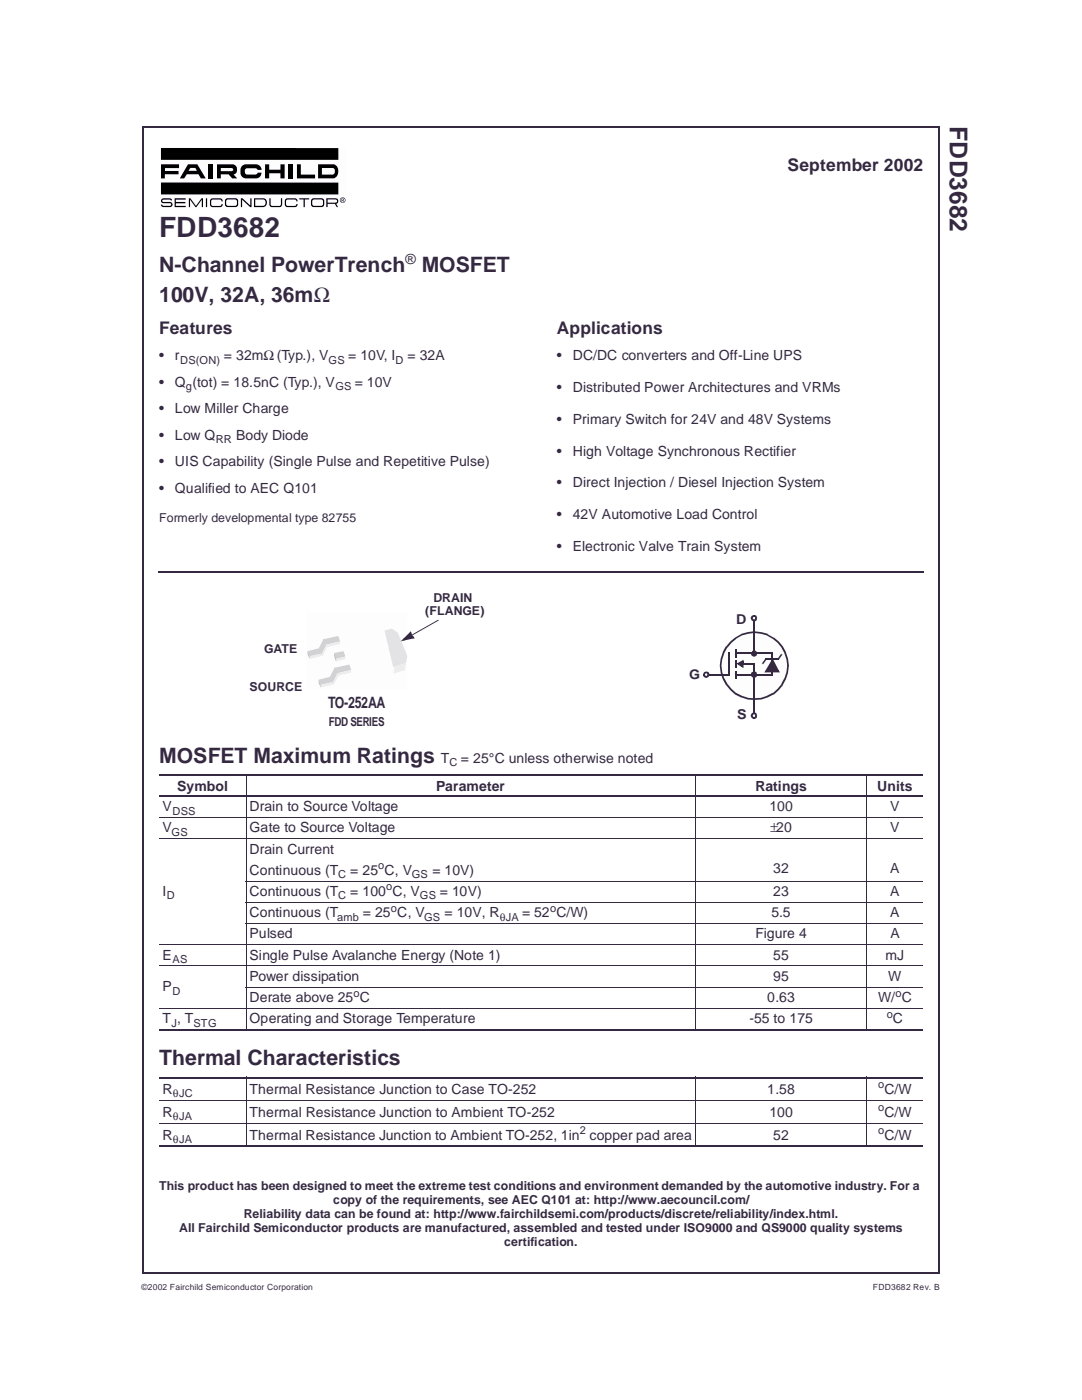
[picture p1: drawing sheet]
<svg xmlns="http://www.w3.org/2000/svg" width="216mm" height="279mm" viewBox="0 0 216 279" stroke-linecap="round" stroke-linejoin="round" font-family="sans-serif">
<path d="M28.6 25.2v228.8M28.6 25.4h159M187.4 25.4v228.8M28.4 254h159" fill="none" stroke="#352942" stroke-width=".34"/>
<path d="M31.9 29.5h37v11.9h-37z" fill="#fefdfd"/>
<g fill="#000">
<path d="M32.1 32.8h3.6v.7h-2.8v.6h2.7v.7h-2.7v.8h-.8zM34.8 39.6h2.2l.1 .2h-2v.5h1.9v.3h-1.9v.5h2v.2h-2.3zM37.7 39.6h.3l1.1 1.5 1.1-1.5h.3v1.7h-.2v-1.5l-1.1 1.5h-.2l-1.1-1.5v1.5h-.2zM41.1 39.6h.2v1.7h-.2zM41.6 32.8h.8v2.8h-.8zM48.2 33.2l.5-.4h.4h2a1.12 1.12 0 0 1 1.1 1.1h-.8l-.4-.3h-1.9a.7 .7 0 0 0 .2 1.2h1.7l.4-.3h.8a1.08 1.08 0 0 1-1.1 1.1h-2a1.46 1.46 0 0 1-.9-2.4zM52.9 32.8h.8v1.1h2.3v-1.1h.8v2.8h-.8v-1h-2.3v1h-.8zM53.7 39.6h.3v1.2l.1 .3h1.8l.2-.4v-1.1h.2v1.1a.54 .54 0 0 1-.5 .6h-1.8l-.3-.5zM57.7 32.8h.8v2.8h-.8zM59.3 32.8h.7v2h2.9v.8h-3.6zM59.7 39.6h2v.2h-.9v1.5h-.2v-1.5h-.9zM32.1 29.5l35.4 .1v2.3h-35.4z"/>
<path d="M32.1 36.4h35.4v2.4h-35.4zM32.2 39.8l.5-.2h1.4l.2 .4-.6-.2h-1l-.3 .3 .3 .2h1.2a.51 .51 0 0 1 .5 .5 .51 .51 0 0 1-.5 .5h-1.5l-.3-.5h.3l.2 .3h1.3l.3-.3-.3-.2h-1.3a.47 .47 0 0 1-.4-.3 .47 .47 0 0 1 0-.5zM42 39.8l.4-.2h1.5a.54 .54 0 0 1 .5 .6h-.2v-.2l-.3-.2h-1.4l-.3 .2-.1 .8 .4 .3h1.4l.3-.2v-.2h.2a.54 .54 0 0 1-.5 .6h-1.7a1.27 1.27 0 0 1-.2-1.5zM48.1 39.6h.3l1.5 1.4v-1.4h.3v1.7h-.3l-1.6-1.5v1.5h-.2zM56.9 39.8l.5-.2h1.4a.54 .54 0 0 1 .6 .6h-.3v-.2l-.3-.2h-1.4l-.3 .2v.8l.3 .3h1.4l.3-.2v-.2h.3a.54 .54 0 0 1-.6 .6h-1.7a1.27 1.27 0 0 1-.2-1.5z"/>
<path d="M37.5 32.8l-1.6 2.8h.8l.6-.8h2.3l.5 .8h.9l-1.6-2.8zM38 33.5h1l.3 .6h-1.7z"/>
<path d="M43.3 32.8v2.8h.8v-.8h1.5l.7 .8h1l-.7-.8a1.04 1.04 0 0 0 .7-1 1.04 1.04 0 0 0-.9-1zM44.1 33.5h2.1a.31 .31 0 0 1 .3 .3 .31 .31 0 0 1-.3 .4h-2.1z"/>
<path d="M45 39.8a1.27 1.27 0 0 0 .1 1.4h2.2a1.19 1.19 0 0 0 0-1.6h-1.9zM45.2 40l.3-.2 1.6 .1a.94 .94 0 0 1 .1 1l-.3 .2-1.6-.1a.95 .95 0 0 1-.1-1z"/>
<path d="M50.7 39.6v1.7h1.8a.89 .89 0 0 0 .8-1 .89 .89 0 0 0-1.1-.7zM50.9 39.8h1.6a.67 .67 0 0 1 .5 .6 .67 .67 0 0 1-.5 .7h-1.6z"/>
<path d="M62.1 39.8a1.27 1.27 0 0 0 .2 1.5h2.1a1.19 1.19 0 0 0 0-1.7h-1.8zM62.5 39.9h1.8a.95 .95 0 0 1 .1 1l-.3 .2-1.6-.1a.95 .95 0 0 1-.1-1z"/>
<path d="M63.5 32.8v2.8h3.1a1.55 1.55 0 0 0 .9-1.4 1.55 1.55 0 0 0-.9-1.4zM64.2 33.5h2.2a.72 .72 0 0 1 .4 .7 .72 .72 0 0 1-.4 .7l-2.2-.1z"/>
<path d="M67.9 39.9a.5 .5 0 0 1 1 0 .5 .5 0 0 1-1 0zM67.8 39.9a.56 .56 0 0 0 1.1 0 .56 .56 0 0 0-1.1 0zM68.2 39.6v.7l.1-.3 .4 .3-.2-.3 .1-.2v-.1zM68.3 39.7h.2v.2h-.2z"/>
<path d="M65.1 39.6v1.7h.3v-.6h1.4l.4 .6h.3l-.4-.6 .1-.1a.63 .63 0 0 0 .2-.9l-.6-.1zM65.4 39.8h1.6l.3 .4-.4 .2h-1.5z"/>
</g>
<g fill="none" stroke="#352942" stroke-width=".2">
<path d="M49.1 154.5v51.1M138.8 154.5v51.1M173 154.5v51.1M31.8 163.1h152.4M31.8 167.4h152.4M49 175.8h135.2M31.8 188.5h152.4M31.8 192.8h152.4M49 180.1h135.2M49 184.3h135.2M49 197h135.2M31.8 201.2h152.4"/>
<path d="M31.8 219.6h152.4M49.1 214.9v14M138.8 214.9v14M173 214.9v14M31.8 224.2h152.4"/>
</g>
<path d="M31.8 154.7h152.4M31.8 158.9h152.4M31.8 205.5h152.4M31.8 215h152.4M31.8 228.8h152.4" fill="none" stroke="#352942" stroke-width=".34"/>
<g fill="#352942">
<path d="M31.6 114h.2v.3h-.2z"/>
<path d="M184.2 114h.1v.3h-.1z"/>
</g>
<path d="M31.8 114.1h152.4" fill="none" stroke="#352942" stroke-width=".34"/>
<circle cx="150.5" cy="132.9" r="6.7" fill="#fefdfd"/>
<g fill="#352942">
<path d="M145.7 128a6.8 6.8 0 0 1 11.1 2.2l.4 1.3 .2 1.3h-.3l-.2-1.3-1-2.3 .1 .1-.9-1-.9-.8-1.1-.7-2.5-.5-2.6 .5-1.2 .7-.8 .8-.9 .9-.6 1.1-.4 1.2-.1 1.3 .1 1.4 .4 1.3 .6 1 1.8 1.8h-.1l2.4 1h2.6l2.4-1 .9-.8 .9-1 .5-1 .4-1.3 .2-1.4h.3a6.9 6.9 0 0 1-8.8 6.6 6.9 6.9 0 0 1-3.7-10.4z"/>
<path d="M157.1 132.8h.3z"/>
<path d="M150.3 130.4h.3v.2h-.3z"/>
<path d="M150.3 122.8h.3v.1h-.3z"/>
</g>
<path d="M150.5 122.9v7.5" fill="none" stroke="#352942" stroke-width=".34"/>
<g fill="#352942">
<path d="M150.3 132.3h.3v.2h-.3z"/>
<path d="M150.3 143.3h.3v.2h-.3z"/>
</g>
<path d="M150.5 132.5v10.8" fill="none" stroke="#352942" stroke-width=".34"/>
<g fill="#352942">
<path d="M145.5 134.4h.1v.4h-.1z"/>
<path d="M140.3 134.4h.2v.4h-.2z"/>
</g>
<path d="M140.5 134.6h5" fill="none" stroke="#352942" stroke-width=".34"/>
<g fill="#352942">
<path d="M146.7 129.6h.3v.2h-.3z"/>
<path d="M146.7 131.1h.3v.1h-.3z"/>
<path d="M146.7 129.8h.3v1.3h-.3z"/>
<path d="M146.7 134.4h.2v.4h-.2z"/>
<path d="M154 134.4h.2v.4h-.2z"/>
</g>
<path d="M146.9 134.6h7.1" fill="none" stroke="#352942" stroke-width=".34"/>
<g fill="#352942">
<path d="M147 132.4l1.4-.7-.1 .5-1 .5-.1-.4 1.1 .6-.2 .3-.1-.7h.4v.8z"/>
<path d="M148 132h.4v.5h-.4z"/>
<path d="M148.3 132.3h.1v.4h-.1z"/>
<path d="M150.5 132.3h.1v.4h-.1z"/>
</g>
<path d="M147.3 132.5l.9-.5v1.1z" fill="#352942"/>
<path d="M148.4 132.5h2.1" fill="none" stroke="#352942" stroke-width=".34"/>
<g fill="#352942">
<path d="M154 130.2h.2v.4h-.2z"/>
<path d="M146.8 130.2h.2v.4h-.2z"/>
</g>
<path d="M147 130.4h7" fill="none" stroke="#352942" stroke-width=".34"/>
<g fill="#352942">
<path d="M153.9 134.5h.3v.2h-.3z"/>
<path d="M153.9 130.4h.3v.2h-.3z"/>
</g>
<path d="M154 130.6v3.9" fill="none" stroke="#352942" stroke-width=".34"/>
<g fill="#352942">
<path d="M145.2 130.2h.4v.2h-.4z"/>
<path d="M145.2 134.5h.4v.2h-.4z"/>
</g>
<path d="M145.4 130.4v4.1" fill="none" stroke="#352942" stroke-width=".34"/>
<g fill="#352942">
<path d="M146.7 131.7h.3v.2h-.3z"/>
<path d="M146.7 133.2h.3v.1h-.3z"/>
<path d="M146.7 131.9h.3v1.3h-.3z"/>
<path d="M146.7 133.9h.3v.1h-.3z"/>
<path d="M146.7 135.3h.3v.2h-.3z"/>
<path d="M146.7 134h.3v1.3h-.3z"/>
<path d="M150.1 130l.5-.2 .4 .3 .1 .3-.4 .1-.1-.3 .1 .1-.3-.2h.2l-.5 .4v-.2l.2 .3h-.1l.4 .1h-.2l.3-.1-.1 .1 .1-.3 .4 .1-.1 .3-.4 .3a.74 .74 0 0 1-.8-.6z"/>
<path d="M150.7 130.4l.4 .1z"/>
<path d="M150 134.2l.1-.1a.61 .61 0 0 1 1 .5l-.4 .1-.1-.3h.2h-.6h.1l-.2 .3v-.2l.2 .4-.1-.1 .4 .2h-.2l.3-.2-.1 .2 .1-.4 .4 .1-.1 .3a.66 .66 0 0 1-.9 .1 .66 .66 0 0 1-.1-.9z"/>
<path d="M150.7 134.6l.4 .1z"/>
</g>
<g fill="#352942">
<path d="M150.1 130.1l.4-.1 .3 .1v.6l-.3 .2-.4-.2-.1-.3z" fill-rule="evenodd"/>
<path d="M150.1 134.3h.7v.7l-.3 .1-.4-.1-.1-.4z" fill-rule="evenodd"/>
</g>
<path d="M150.1 123h.7v.7l-.3 .2-.4-.2-.1-.3z" fill-rule="evenodd" fill="#fefdfd"/>
<g fill="#352942">
<path d="M150 122.9l.1-.1a.61 .61 0 0 1 1 .6h-.4l-.1-.3 .2 .1h-.6l.1-.1-.2 .3v-.1l.2 .3-.1-.1 .4 .2h-.2l.3-.2-.1 .2 .1-.3h.4l-.1 .4a.66 .66 0 0 1-.9 .1 .66 .66 0 0 1-.1-1z"/>
<path d="M150.7 123.4h.4z"/>
</g>
<circle cx="150.4" cy="142.8" r=".47" fill="#fefdfd"/>
<g fill="#352942">
<path d="M150 142.4l.4-.3 .5 .2 .2 .5-.4 .1-.1-.3 .1 .1-.3-.2h.2l-.4 .2 .1-.1-.2 .3v-.2l.2 .4-.1-.1 .4 .2h-.2l.3-.2-.1 .2 .1-.4 .4 .1-.1 .3a.66 .66 0 0 1-.9 .1 .66 .66 0 0 1-.1-.9z"/>
<path d="M150.7 142.8l.4 .1z"/>
</g>
<circle cx="140.9" cy="134.7" r=".47" fill="#fefdfd"/>
<g fill="#352942">
<path d="M140.4 134.3a.68 .68 0 0 1 .7-.3 .68 .68 0 0 1 .5 .5l-.4 .2-.1-.3h.1h-.5v.6v-.2l.3 .2h-.2l.4-.2-.1 .1 .1-.4 .4 .2a.66 .66 0 0 1-.5 .6 .66 .66 0 0 1-.7-.3z"/>
<path d="M141.2 134.5v.2l.4-.2v.2z"/>
<path d="M152.7 131.5l.1-.1 .2 .2-.1 .1z"/>
<path d="M152 132.4l.1-.1 .2 .2v.1z"/>
<path d="M152.7 131.5l.2 .2-.6 .8-.2-.2z"/>
<path d="M154.2 131.4l1.4 2.8h-2.8v-.3h2.7l-.4 .2-1.2-2.3z"/>
<path d="M154 131.7l.3 .1-1.4 2.3-.4 .1z"/>
<path d="M152.7 131.3h.1v.4h-.1z"/>
<path d="M155.3 131.3h.2v.4h-.2z"/>
</g>
<path d="M154.1 131.7l1.2 2.3h-2.5z" fill="#352942"/>
<path d="M152.8 131.5h2.5" fill="none" stroke="#352942" stroke-width=".34"/>
<g fill="#352942">
<path d="M155.2 131.4l.3 .2-.1 .1-.3-.2z"/>
<path d="M155.8 130.6l.1-.1 .2 .1v.1z"/>
<path d="M155.8 130.6l.3 .1-.6 .9-.3-.2z"/>
</g>
<path d="M61.2 122.1h20.1v15.3h-20.1z" fill="#fefdfd"/>
<path d="M76.7 125.8l1.5-.3 1.1 .7 2 4.7-.3 1.4-2.5 .9z" fill="#e2e2e2"/>
<path d="M78.7 133l2.3-.7-.2 1.5-2.3 .6z" fill="#eee"/>
<path d="M66.7 130.3l1.8-.3 .4 1-1.8 .5z" fill="#d2d2d2"/>
<path d="M67.1 131.5l1.8-.5v.6l-1.9 .4z" fill="#eee"/>
<path d="M66.7 130.3l.4 1.2-.1 .5-.4-1.1z" fill="#c1c1c1"/>
<path d="M61.3 130l2.4-.6 .5 1-2.4 .6z" fill="#d2d2d2"/>
<path d="M61.8 131l2.4-.6 .2 .5-2.6 .6z" fill="#eee"/>
<path d="M64.5 127.6l3-.7 .4 1.1-2.9 .7z" fill="#d2d2d2"/>
<path d="M65 128.7l2.9-.7-.1 .5-2.8 .7z" fill="#eee"/>
<path d="M64.6 127.5l.5 1.3-1 1.9-.5-1.4z" fill="#d2d2d2"/>
<path d="M65.1 128.8l.3 .2-1 1.9-.3-.2z" fill="#eee"/>
<path d="M61.3 130l.5 1v.5l-.4-.9z" fill="#c1c1c1"/>
<path d="M63.6 135.7l2.3-.6 .5 1-2.4 .6z" fill="#d2d2d2"/>
<path d="M64 136.7l2.4-.6 .2 .5-2.6 .6z" fill="#eee"/>
<path d="M66.7 133.3l3-.7 .4 1.1-2.9 .7z" fill="#d2d2d2"/>
<path d="M67.2 134.4l2.9-.7v.5l-2.9 .7z" fill="#eee"/>
<path d="M66.8 133.2l.5 1.3-1 1.9-.4-1.4z" fill="#d2d2d2"/>
<path d="M67.3 134.5l.3 .2-1 1.9-.3-.2z" fill="#eee"/>
<path d="M63.6 135.7l.4 1v.5l-.4-1z" fill="#c1c1c1"/>
<g fill="#fefdfd">
<path d="M82.1 126.9l.3-.2v.2l-.3 .2z"/>
<path d="M81.8 126.3l.3-.2v.5l-1.4 1.4-.2-.2 1.9-.6 .1 .3-.6-.4 .3-.3 .6 .6-2.7 .7z"/>
<path d="M81.8 126.4l.4-.1v.6l-.3 .2z"/>
<path d="M87.5 123.9l.2 .1z"/>
<path d="M82.3 126.7l.2 .2z"/>
<path d="M82.4 126.7l5.1-2.8 .1 .1-5.1 2.9z"/>
</g>
<path d="M82 126.4l.1 .6 .4 .3-1.9 .5z" fill="#fefdfd"/>
<g fill="#352942">
<path d="M82.1 126.7l.2-.1v.1l-.2 .2z"/>
<path d="M80.4 127.6l2-.5 .1 .3-.6-.5 .3-.2 .5 .7-2.7 .6 2-2v.5l-1.4 1.3z"/>
<path d="M81.7 126.3l.4-.1 .1 .5-.3 .2z"/>
<path d="M87.4 123.7l.2 .2z"/>
<path d="M82.2 126.6l.2 .1z"/>
<path d="M82.3 126.6l5.1-2.9 .1 .2-5.1 2.8z"/>
</g>
<path d="M80.5 127.7l1.4-1.4 .2 .5 .4 .4z" fill="#352942"/>
<text font-size="5.6" fill="#352942" x="31.8" y="47.3">FDD3682</text>
<text font-size="4.9" fill="#352942" x="189.5" y="25.2" transform="rotate(90 189.5 25.2)">FDD3682</text>
<g font-size="4.2" fill="#352942">
<text x="31.8" y="54.2">N-Channel PowerTrench</text>
<text x="84.2" y="54.2">MOSFET</text>
<text x="31.8" y="60.2">100V, 32A, 36mΩ</text>
<text x="31.8" y="152.2">MOSFET Maximum Ratings</text>
<text x="31.8" y="212.6">Thermal Characteristics</text>
</g>
<g font-size="3.5" fill="#352942">
<text x="157.2" y="34.1">September 2002</text>
<text x="31.8" y="66.7">Features</text>
<text x="111.1" y="66.7">Applications</text>
</g>
<text font-size="3.1" fill="#352942" x="65.5" y="141.4">TO-252AA</text>
<g font-size="2.8" fill="#352942">
<text x="80.9" y="52.7">®</text>
<text x="31.8" y="71.9">•</text>
<text x="34.9" y="71.9">r</text>
<text x="44.6" y="71.9">= 32mΩ (Typ.), V</text>
<text x="69.5" y="71.9">= 10V, I</text>
<text x="81.3" y="71.9">= 32A</text>
<text x="111.1" y="71.9">•</text>
<text x="114.3" y="71.9">DC/DC converters and Off-Line UPS</text>
<text x="31.8" y="77.2">•</text>
<text x="34.9" y="77.2">Q (tot) = 18.5nC (Typ.), V</text>
<text x="70.8" y="77.2">= 10V</text>
<text x="31.8" y="82.5">•</text>
<text x="34.9" y="82.5">Low Miller Charge</text>
<text x="111.1" y="78.2">•</text>
<text x="114.3" y="78.2">Distributed Power Architectures and VRMs</text>
<text x="31.8" y="87.8">•</text>
<text x="34.9" y="87.8">Low Q</text>
<text x="47.1" y="87.8">Body Diode</text>
<text x="111.1" y="84.6">•</text>
<text x="114.3" y="84.6">Primary Switch for 24V and 48V Systems</text>
<text x="31.8" y="93">•</text>
<text x="34.9" y="93">UIS Capability (Single Pulse and Repetitive Pulse)</text>
<text x="111.1" y="90.9">•</text>
<text x="114.3" y="90.9">High Voltage Synchronous Rectifier</text>
<text x="31.8" y="98.4">•</text>
<text x="34.9" y="98.4">Qualified to AEC Q101</text>
<text x="111.1" y="97.3">•</text>
<text x="114.3" y="97.3">Direct Injection / Diesel Injection System</text>
<text x="111.1" y="103.6">•</text>
<text x="114.3" y="103.6">42V Automotive Load Control</text>
<text x="111.1" y="110">•</text>
<text x="114.3" y="110">Electronic Valve Train System</text>
<text x="88" y="152.2">T</text>
<text x="92" y="152.2">= 25°C unless otherwise noted</text>
<text x="32.5" y="161.9">V</text>
<text x="35.3" y="157.8">Symbol</text>
<text x="49.8" y="161.9">Drain to Source Voltage</text>
<text x="87.1" y="157.8">Parameter</text>
<text x="150.7" y="157.8">Ratings</text>
<text x="153.5" y="161.9">100</text>
<text x="175" y="157.8">Units</text>
<text x="177.7" y="161.9">V</text>
<text x="32.5" y="166.1">V</text>
<text x="49.8" y="166.1">Gate to Source Voltage</text>
<text x="153.8" y="166.1">±20</text>
<text x="177.7" y="166.1">V</text>
<text x="49.8" y="170.3">Drain Current</text>
<text x="32.5" y="178.8">I</text>
<text x="49.8" y="178.8">Continuous (T</text>
<text x="49.8" y="174.6">Continuous (T</text>
<text x="69.9" y="174.6">= 25 C, V</text>
<text x="69.9" y="178.8">= 100 C, V</text>
<text x="86.3" y="174.6">= 10V)</text>
<text x="87.7" y="178.8">= 10V)</text>
<text x="154.3" y="178.8">23</text>
<text x="154.3" y="174.2">32</text>
<text x="177.7" y="174.2">A</text>
<text x="177.7" y="178.8">A</text>
<text x="49.8" y="183">Continuous (T</text>
<text x="72.4" y="183">= 25 C, V</text>
<text x="88.7" y="183">= 10V, R</text>
<text x="104.2" y="183">= 52 C/W)</text>
<text x="153.9" y="183">5.5</text>
<text x="177.7" y="183">A</text>
<text x="32.5" y="191.5">E</text>
<text x="49.8" y="187.3">Pulsed</text>
<text x="49.8" y="191.5">Single Pulse Avalanche Energy (Note 1)</text>
<text x="150.7" y="187.3">Figure 4</text>
<text x="154.3" y="191.5">55</text>
<text x="176.7" y="191.5">mJ</text>
<text x="177.7" y="187.3">A</text>
<text x="32.5" y="197.9">P</text>
<text x="49.8" y="195.7">Power dissipation</text>
<text x="154.3" y="195.7">95</text>
<text x="177.2" y="195.7">W</text>
<text x="49.8" y="200">Derate above 25 C</text>
<text x="153.1" y="200">0.63</text>
<text x="175.2" y="200">W/ C</text>
<text x="32.5" y="204.2">T , T</text>
<text x="49.8" y="204.2">Operating and Storage Temperature</text>
<text x="149.5" y="204.2">-55 to 175</text>
<text x="178.2" y="204.2">C</text>
<text x="32.5" y="218.3">R</text>
<text x="49.8" y="218.3">Thermal Resistance Junction to Case TO-252</text>
<text x="153.1" y="218.3">1.58</text>
<text x="176.5" y="218.3">C/W</text>
<text x="32.5" y="222.9">R</text>
<text x="32.5" y="227.5">R</text>
<text x="49.8" y="222.9">Thermal Resistance Junction to Ambient TO-252</text>
<text x="49.8" y="227.5">Thermal Resistance Junction to Ambient TO-252, 1in</text>
<text x="117.6" y="227.5">copper pad area</text>
<text x="153.5" y="222.9">100</text>
<text x="154.3" y="227.5">52</text>
<text x="176.5" y="222.9">C/W</text>
<text x="176.5" y="227.5">C/W</text>
</g>
<g font-size="2.7" fill="#352942">
<text x="146.9" y="124.6">D</text>
<text x="137.5" y="135.5">G</text>
<text x="147.1" y="143.4">S</text>
</g>
<g font-size="2.5" fill="#352942">
<text x="31.8" y="104.1">Formerly developmental type 82755</text>
<text x="84.9" y="122.7">(FLANGE)</text>
<text x="86.5" y="120.1">DRAIN</text>
<text x="52.7" y="130.3">GATE</text>
<text x="49.8" y="137.8">SOURCE</text>
<text x="65.6" y="144.9">FDD SERIES</text>
<text x="31.8" y="237.5">This product has been designed to meet the extreme test conditions and environment demanded by the automotive industry. For a</text>
<text x="35.8" y="245.9">All Fairchild Semiconductor products are manufactured, assembled and tested under ISO9000 and QS9000 quality systems</text>
<text x="48.6" y="243.2">Reliability data can be found at: http://www.fairchildsemi.com/products/discrete/reliability/index.html.</text>
<text x="66.5" y="240.3">copy of the requirements, see AEC Q101 at: http://www.aecouncil.com/</text>
<text x="100.6" y="248.7">certification.</text>
</g>
<g font-size="2.2" fill="#352942">
<text x="35.9" y="72.6">DS(ON)</text>
<text x="37.1" y="77.9">g</text>
<text x="65.6" y="72.6">GS</text>
<text x="66.9" y="77.9">GS</text>
<text x="78.9" y="72.6">D</text>
<text x="43" y="88.5">RR</text>
<text x="89.7" y="152.9">C</text>
<text x="34.2" y="166.8">GS</text>
<text x="34.4" y="162.6">DSS</text>
<text x="75.5" y="173.5">o</text>
<text x="33.3" y="179.5">D</text>
<text x="67.5" y="175.3">C</text>
<text x="67.5" y="179.5">C</text>
<text x="77.1" y="177.7">o</text>
<text x="82.2" y="175.3">GS</text>
<text x="83.8" y="179.5">GS</text>
<text x="67.3" y="183.7">amb</text>
<text x="78" y="181.9">o</text>
<text x="84.6" y="183.7">GS</text>
<text x="99.8" y="183.7">θJA</text>
<text x="109.8" y="181.9">o</text>
<text x="34.4" y="192.2">AS</text>
<text x="34.4" y="198.5">D</text>
<text x="70.6" y="198.9">o</text>
<text x="177" y="203.1">o</text>
<text x="178.7" y="198.9">o</text>
<text x="34.2" y="204.9">J</text>
<text x="38.6" y="204.9">STG</text>
<text x="34.5" y="219">θJC</text>
<text x="175.2" y="217.2">o</text>
<text x="175.2" y="221.8">o</text>
<text x="34.5" y="223.6">θJA</text>
<text x="115.7" y="226.4">2</text>
<text x="175.2" y="226.4">o</text>
<text x="34.5" y="228.2">θJA</text>
</g>
<g font-size="1.7" fill="#352942">
<text x="28.2" y="257.5">©2002 Fairchild Semiconductor Corporation</text>
<text x="174.2" y="257.5">FDD3682 Rev. B</text>
</g>
</svg>
